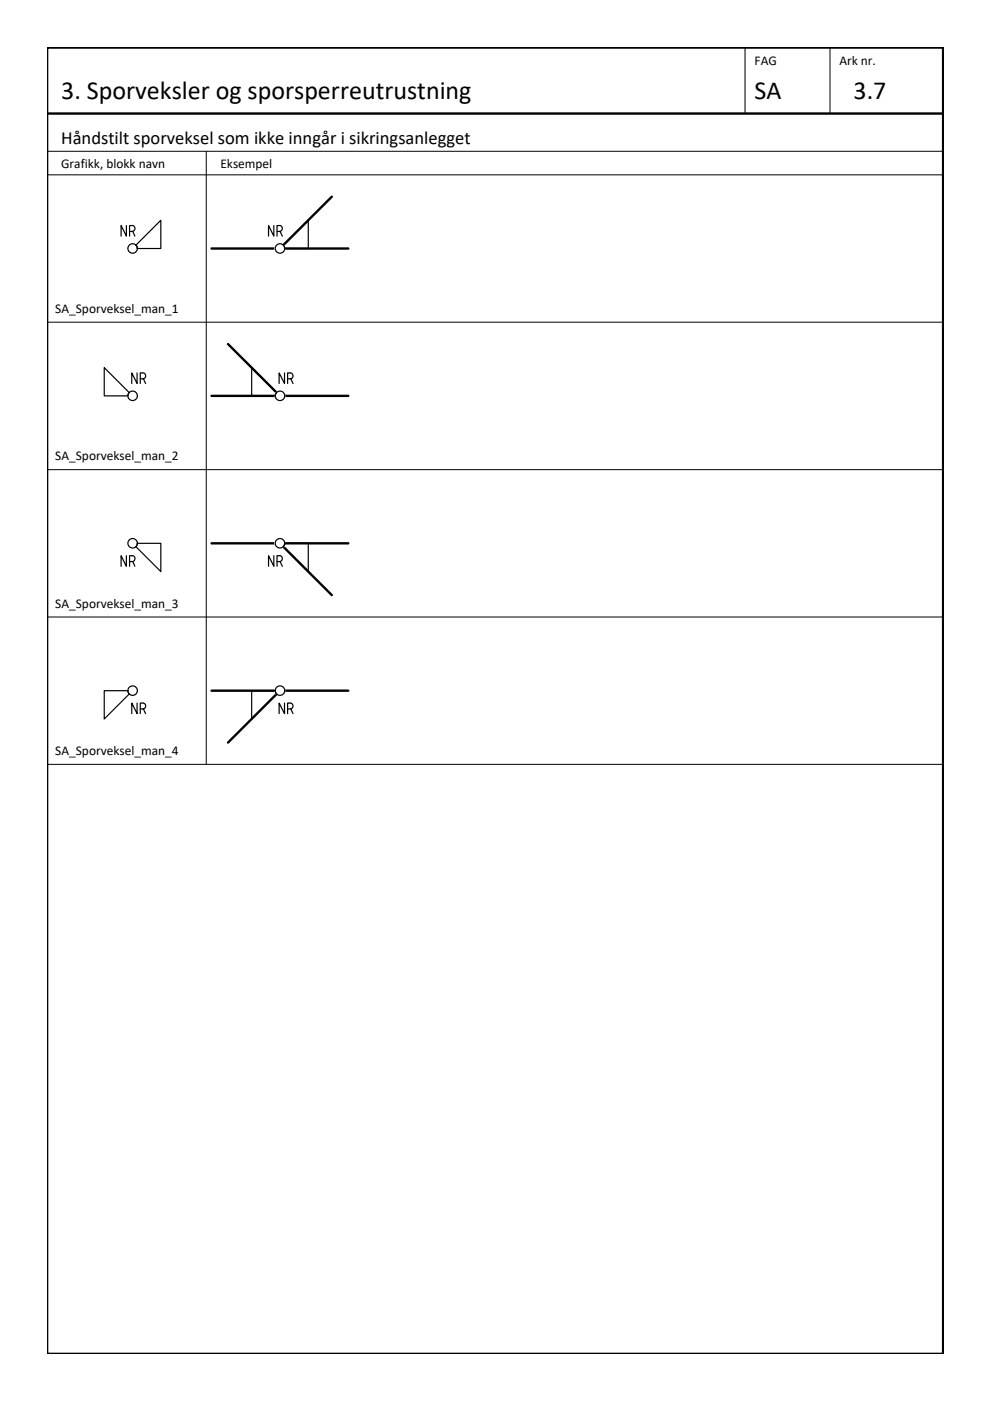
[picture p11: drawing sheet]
<svg xmlns="http://www.w3.org/2000/svg" width="210mm" height="297mm" viewBox="0 0 210 297" stroke-linecap="round" stroke-linejoin="round" font-family="sans-serif">
<!-- layer: SIG-SPOR enlinje -->
<path d="M44.9 52.7h29M70.4 41.7l-11 11M48.3 72.9l11.1 11M44.9 83.9h29M44.9 115.2h29M59.4 115.2l11 11M44.9 146.4h29M59.4 146.4l-11.1 11" fill="none" stroke="#000" stroke-width=".51"/>
<!-- layer: RAMME -->
<path d="M10 10.1h190v276.9h-190zM10 24.1h189.9" fill="none" stroke="#000" stroke-width=".51"/>
<!-- layer: RAMME SYMBOLER -->
<path d="M158 10.1v14M176 10.1v14M10 37.1h189.9M10 32.1h189.9M43.7 32.1v130M10 68.3h189.9M10 99.6h189.9M10 130.8h189.9M10 162.1h189.9" fill="none" stroke="#000" stroke-width=".21"/>
<!-- layer: Wipeout -->
<g fill="none" stroke="#fff" stroke-width=".21">
<path d="M27.1 52.6v.1v-.3v.4M29.1 52.6v.3v-.2M58.4 52.6v.1v-.3v.4M60.3 52.6v.3v-.2M27.1 83.8v.4v-.3M29.1 83.8v.1v-.2v.4M58.4 83.8v.4v-.3M60.3 83.8v.1v-.2v.4M27.1 115.1v.4v-.3v.1M29.1 115.2v-.3v.4M58.4 115.1v.4v-.3v.1M60.3 115.2v-.3v.4"/>
<path d="M27.1 146.4v-.2v.4M29.1 146.3v.4v-.3v.2M58.4 146.4v-.2v.4M60.3 146.3v.4v-.3v.2"/>
</g>
<g fill="#fff" stroke="#fff" stroke-width=".21">
<path d="M60.3 52.6v.5zM60.3 52.4v.7zM60.3 52.4l-.1 .8zM60.3 52.3l-.1 .9zM60.3 52.3l-.1 1zM60.2 52.2v1.1zM60.2 52.2l-.2 1.2zM60.2 52.1l-.2 1.3zM60.2 52.1l-.2 1.4zM60 52l.2 .1-.2 1.4zM60 52l-.1 1.6zM60 51.9l-.1 1.7zM60 51.9l-.3 1.7h.2zM59.9 51.8l.1 .1-.3 1.7zM59.9 51.8l-.3 1.9 .1-.1zM59.7 51.8h.2l-.3 1.9zM59.7 51.8l-.2 1.9h.1zM59.6 51.7l.1 .1-.2 1.9zM59.6 51.7l-.2 2h.1zM59.5 51.7h.1l-.2 2zM59.5 51.7l-.3 2h.2zM59.4 51.7h.1l-.3 2zM59.4 51.7l-.3 2h.1zM59.2 51.7h.2l-.3 2zM59.2 51.7l-.2 1.9 .1 .1zM59.1 51.7h.1l-.2 1.9zM59.1 51.7l-.3 1.9h.2zM59 51.8l.1-.1-.3 1.9zM59 51.8l-.3 1.7 .1 .1zM58.8 51.8h.2l-.3 1.7zM58.8 51.8l-.1 1.7zM58.7 51.9l.1-.1-.1 1.6zM58.7 51.9v1.5zM58.7 51.9l-.1 1.4zM58.7 52l-.1 1.3zM58.6 52.1l.1-.1-.2 1.2zM58.6 52.1l-.1 1.1zM58.6 52.1l-.2 1zM58.5 52.2l-.1 .9zM58.5 52.2l-.1 .7zM58.4 52.3v.6zM58.4 52.3v.5z"/>
<path d="M58.4 83.8v.5zM58.4 83.7v.6zM58.4 83.7l.1 .7zM58.4 83.6l.1 .8zM58.4 83.6l.2 .9zM58.5 83.4l.1 1.1zM58.5 83.4l.2 1.3zM58.6 83.3l.1 1.4zM58.6 83.3l.1 1.4zM58.7 83.2v1.5zM58.7 83.2l.1 1.6zM58.7 83.1l.1 1.7zM58.7 83.1l.3 1.8-.2-.1zM58.7 83.1l.3 1.8-.2-1.8zM58.8 83.1l.3 1.8h-.1zM58.8 83.1l.3 1.8-.1-1.9zM59 83l.2 1.9h-.1zM59 83l.2 1.9-.1-1.9zM59.1 83l.3 1.9h-.2zM59.1 83l.3 1.9-.2-1.9zM59.2 83l.3 1.9h-.1zM59.2 83l.3 1.9-.1-2zM59.4 82.9l.2 2h-.1zM59.4 82.9l.2 2-.1-1.9zM59.5 83l.2 1.9h-.1zM59.5 83l.2 1.9-.1-1.9zM59.6 83l.3 1.8-.2 .1zM59.6 83l.3 1.8-.2-1.8zM59.7 83l.3 1.7-.1 .1zM59.7 83l.3 1.7-.1-1.6zM59.9 83.1l.1 1.6zM59.9 83.1l.1 1.6zM60 83.1l.2 1.4-.2 .2zM60 83.1l.2 1.4zM60 83.2l.2 1.3zM60 83.2l.2 1.2zM60.2 83.3v1.1zM60.2 83.3l.1 1zM60.2 83.4l.1 .9zM60.2 83.4l.1 .8zM60.3 83.6v.6zM60.3 83.6v.5z"/>
<path d="M60.3 114.8v.5zM60.3 114.8v.7zM60.2 114.7l.1 .8zM60.2 114.7l.1 .9zM60.2 114.6l.1 1zM60.2 114.6v1.1zM60 114.5l.2 1.2zM60 114.5l.2 1.3zM60 114.4l.2 1.4zM60 114.4v1.5l.2-.1zM59.9 114.3l.1 1.6zM59.9 114.3l.1 1.7zM59.7 114.3h.2l.1 1.7zM59.7 114.3l.2 1.8 .1-.1zM59.6 114.2l.1 .1 .2 1.8zM59.6 114.2l.1 1.9h.2zM59.5 114.2h.1l.1 1.9zM59.5 114.2l.1 1.9h.1zM59.4 114.2h.1l.1 1.9zM59.4 114.2l.1 2 .1-.1zM59.2 114.2h.2l.1 2zM59.2 114.2l.2 2h.1zM59.1 114.2h.1l.2 2zM59.1 114.2l.1 2h.2zM59 114.3l.1-.1 .1 2zM59 114.3l.1 1.8 .1 .1zM58.8 114.3h.2l.1 1.8zM58.8 114.3l.2 1.8h.1zM58.7 114.4l.1-.1 .2 1.8zM58.7 114.4l.1 1.7h.2zM58.7 114.4l.1 1.7zM58.7 114.5l.1 1.6zM58.7 114.5v1.5zM58.6 114.6l.1 1.4zM58.6 114.6l.1 1.3zM58.5 114.7l.2 1.2zM58.5 114.7l.1 1.1zM58.4 114.8l.2 1zM58.4 114.8l.1 .9zM58.4 114.9l.1 .8zM58.4 114.9v.7zM58.4 115.1v.5z"/>
<path d="M58.4 146.1v.5zM58.4 146.1v.6zM58.5 146l-.1 .7zM58.5 146l-.1 .8zM58.6 145.8l-.2 1zM58.6 145.8l-.1 1.1zM58.7 145.7l-.2 1.2zM58.7 145.7l-.1 1.4zM58.7 145.7l-.1 1.4 .1-1.4zM58.7 145.7v1.4zM58.7 145.7v1.4l.1-1.5zM58.8 145.6l-.1 1.6zM58.8 145.6l-.1 1.6 .3-1.7zM59 145.5l-.2 1.8-.1-.1zM59 145.5l-.2 1.8 .3-1.8zM59.1 145.5l-.1 1.9-.2-.1zM59.1 145.5l-.1 1.9 .2-2zM59.2 145.4l-.1 2h-.1zM59.2 145.4l-.1 2 .3-2zM59.4 145.4l-.2 2h-.1zM59.4 145.4l-.2 2 .3-2zM59.5 145.4l-.1 2h-.2zM59.5 145.4l-.1 2 .2-1.9zM59.6 145.5l-.1 1.9h-.1zM59.6 145.5l-.1 1.9 .2-1.9zM59.7 145.5l-.1 1.9h-.1zM59.7 145.5l-.1 1.9 .3-1.8zM59.9 145.6l-.2 1.8h-.1zM59.9 145.6l-.2 1.8 .3-1.7zM60 145.7l-.1 1.6-.2 .1zM60 145.7l-.1 1.6zM60 145.7l-.1 1.6zM60 145.7v1.5l.2-1.4zM60.2 145.8l-.2 1.4zM60.2 145.8l-.2 1.3zM60.2 146l-.2 1.1zM60.2 146v1.1zM60.3 146.1l-.1 1zM60.3 146.1l-.1 .8zM60.3 146.2l-.1 .7zM60.3 146.2v.6zM60.3 146.3v.5z"/>
<path d="M29.1 52.6l-.1 .5zM29.1 52.4l-.1 .7zM29.1 52.4l-.1 .8zM29 52.3v.9zM29 52.3l-.1 1zM29 52.2l-.1 1.1zM29 52.2l-.2 1.2zM28.9 52.1l-.1 1.3zM28.9 52.1l-.2 1.4zM28.8 52l-.1 1.5zM28.8 52l-.2 1.6 .1-.1zM28.7 51.9l-.1 1.7zM28.7 51.9l-.2 1.7zM28.6 51.8l.1 .1-.2 1.7zM28.6 51.8l-.2 1.9 .1-.1zM28.5 51.8h.1l-.2 1.9zM28.5 51.8l-.3 1.9h.2zM28.4 51.7l.1 .1-.3 1.9zM28.4 51.7l-.3 2h.1zM28.2 51.7h.2l-.3 2zM28.2 51.7l-.2 2h.1zM28.1 51.7h.1l-.2 2zM28.1 51.7l-.2 2h.1zM28 51.7h.1l-.2 2zM28 51.7l-.3 1.9 .2 .1zM27.9 51.7h.1l-.3 1.9zM27.9 51.7l-.3 1.9h.1zM27.7 51.8l.2-.1-.3 1.9zM27.7 51.8l-.2 1.7 .1 .1zM27.6 51.8h.1l-.2 1.7zM27.6 51.8l-.2 1.6 .1 .1zM27.5 51.9l.1-.1-.2 1.6zM27.5 51.9l-.1 1.5zM27.4 52l.1-.1-.2 1.4zM27.4 52l-.1 1.3zM27.3 52.1l.1-.1-.2 1.2zM27.3 52.1l-.1 1.1zM27.3 52.1l-.1 1zM27.2 52.2v.9zM27.2 52.2l-.1 .7zM27.2 52.3l-.1 .6zM27.2 52.3l-.1 .5z"/>
<path d="M27.1 83.8l.1 .5zM27.1 83.7l.1 .6zM27.1 83.7l.1 .7zM27.2 83.6v.8zM27.2 83.6l.1 .9zM27.2 83.4l.1 1.1zM27.2 83.4l.2 1.3zM27.3 83.3l.1 1.4zM27.3 83.3l.2 1.4zM27.4 83.2l.1 1.5zM27.4 83.2l.2 1.6zM27.4 83.2l.2 1.6-.1-1.7zM27.5 83.1l.2 1.8-.1-.1zM27.5 83.1l.2 1.8-.1-1.8zM27.6 83.1l.3 1.8h-.2zM27.6 83.1l.3 1.8-.2-1.9zM27.7 83l.3 1.9h-.1zM27.7 83l.3 1.9-.1-1.9zM27.9 83l.2 1.9h-.1zM27.9 83l.2 1.9-.1-1.9zM28 83l.2 1.9h-.1zM28 83l.2 1.9-.1-2zM28.1 82.9l.3 2h-.2zM28.1 82.9l.3 2-.2-1.9zM28.2 83l.3 1.9h-.1zM28.2 83l.3 1.9-.1-1.9zM28.4 83l.2 1.8-.1 .1zM28.4 83l.2 1.8-.1-1.8zM28.5 83l.2 1.7-.1 .1zM28.5 83l.2 1.7zM28.6 83.1l.1 1.6zM28.6 83.1l.2 1.6-.1-1.6zM28.7 83.1l.1 1.6zM28.7 83.1l.2 1.4zM28.8 83.2l.1 1.3zM28.8 83.2l.2 1.2zM28.9 83.3l.1 1.1zM28.9 83.3l.1 1zM29 83.4v.9zM29 83.4l.1 .8zM29 83.6l.1 .6zM29 83.6l.1 .5z"/>
<path d="M29 114.8l.1 .5zM29 114.8l.1 .7zM29 114.7l.1 .8zM29 114.7v.9zM28.9 114.6l.1 1zM28.9 114.6l.1 1.1zM28.8 114.5l.2 1.2zM28.8 114.5l.1 1.3zM28.7 114.4l.2 1.4zM28.7 114.4l.1 1.5zM28.6 114.3l.1 .1 .1 1.5zM28.6 114.3l.1 1.7zM28.5 114.3l.2 1.7zM28.5 114.3l.1 1.8 .1-.1zM28.4 114.2l.1 .1 .1 1.8zM28.4 114.2l.1 1.9h.1zM28.2 114.2h.2l.1 1.9zM28.2 114.2l.2 1.9h.1zM28.1 114.2h.1l.2 1.9zM28.1 114.2l.1 2 .2-.1zM28 114.2h.1l.1 2zM28 114.2l.1 2h.1zM27.9 114.2h.1l.1 2zM27.9 114.2l.1 2h.1zM27.7 114.3l.2-.1 .1 2zM27.7 114.3l.2 1.8 .1 .1zM27.6 114.3h.1l.2 1.8zM27.6 114.3l.1 1.8h.2zM27.5 114.4l.1-.1 .1 1.8zM27.5 114.4l.1 1.7h.1zM27.4 114.5l.1-.1 .1 1.7zM27.4 114.5l.2 1.6zM27.4 114.5l.1 1.5zM27.3 114.6l.2 1.4zM27.3 114.6l.1 1.3zM27.2 114.7l.2 1.2zM27.2 114.7l.1 1.1zM27.2 114.8l.1 1zM27.2 114.8v.9zM27.1 114.9l.1 .8zM27.1 114.9l.1 .7zM27.1 115.1l.1 .5z"/>
<path d="M27.2 146.1l-.1 .5zM27.2 146.1l-.1 .6zM27.2 146l-.1 .7zM27.2 146v.8zM27.3 145.8l-.1 1zM27.3 145.8l-.1 1.1zM27.3 145.8l-.1 1.1 .2-1.2zM27.4 145.7l-.1 1.4zM27.4 145.7l-.1 1.4 .2-1.4zM27.5 145.7l-.1 1.4zM27.5 145.7l-.1 1.4 .2-1.5zM27.6 145.6l-.1 1.6-.1-.1zM27.6 145.6l-.1 1.6 .2-1.7zM27.7 145.5l-.1 1.8-.1-.1zM27.7 145.5l-.1 1.8 .3-1.8zM27.9 145.5l-.2 1.9-.1-.1zM27.9 145.5l-.2 1.9 .3-2zM28 145.4l-.1 2h-.2zM28 145.4l-.1 2 .2-2zM28.1 145.4l-.1 2h-.1zM28.1 145.4l-.1 2 .2-2zM28.2 145.4l-.1 2h-.1zM28.2 145.4l-.1 2 .3-1.9zM28.4 145.5l-.2 1.9h-.1zM28.4 145.5l-.2 1.9 .3-1.9zM28.5 145.5l-.1 1.9h-.2zM28.5 145.5l-.1 1.9 .2-1.8zM28.6 145.6l-.1 1.8h-.1zM28.6 145.6l-.1 1.8 .2-1.7zM28.7 145.7l-.2 1.7zM28.7 145.7l-.1 1.6zM28.8 145.7l-.1 1.5-.1 .1zM28.8 145.7l-.1 1.5zM28.9 145.8l-.2 1.4zM28.9 145.8l-.1 1.3zM29 146l-.2 1.1zM29 146l-.1 1.1zM29 146.1l-.1 1zM29 146.1v.8zM29.1 146.2l-.1 .7zM29.1 146.2l-.1 .6zM29.1 146.3l-.1 .5z"/>
</g>
<g fill="none" stroke="#fffefd" stroke-width=".25">
<circle cx="28.1" cy="52.7" r=".99"/>
<circle cx="59.4" cy="52.7" r="1"/>
<circle cx="28.1" cy="83.9" r="1"/>
<circle cx="59.4" cy="83.9" r="1"/>
<circle cx="28.1" cy="115.2" r=".99"/>
<circle cx="59.4" cy="115.2" r="1"/>
<circle cx="28.1" cy="146.4" r="1"/>
<circle cx="59.3" cy="146.4" r="1"/>
</g>
<!-- layer: SIG-Sporavsnitt -->
<g fill="none" stroke="#000" stroke-width=".25">
<path d="M28.8 52l5.3-5.3v6h-5M28.8 52l.3 .7M60 52l5.4-5.3v6h-5.1M60.1 52l.3 .7"/>
<circle cx="28.1" cy="52.7" r="1.01"/>
<circle cx="59.4" cy="52.7" r="1.01"/>
</g>
<!-- layer: SIG_ATT_Tekst25 -->
<g fill="none" stroke="#000" stroke-width=".25">
<path d="M26.8 47.8v2.3l-1.1-2.3v2.3M27.5 49.1h.5M28.1 49.1a.62 .62 0 0 0 .5-.7 .62 .62 0 0 0-.6-.6h-.5v2.3M28.2 49.1l.4 1M58.1 47.8v2.3l-1.2-2.3v2.3M58.7 49.1h.6M59.3 49.1a.62 .62 0 0 0 .6-.7 .62 .62 0 0 0-.6-.6h-.6v2.3M59.4 49.1l.5 1M29.1 79.1v2.2l-1.2-2.2v2.2M60.3 79.1v2.2l-1.1-2.2v2.2M29.7 80.3h.6a.63 .63 0 0 0 .6-.6 .63 .63 0 0 0-.6-.6h-.6v2.2M30.4 80.3l.5 1"/>
<path d="M61 80.3h.6a.63 .63 0 0 0 .5-.6 .63 .63 0 0 0-.5-.6h-.6v2.2M61.7 80.3l.4 1M26.8 117.8v2.3l-1.1-2.3v2.3M28 117.8h-.5v2.3M28.1 117.8a.63 .63 0 0 1 .5 .6 .63 .63 0 0 1-.5 .6l-.6 .1M28.2 119.1l.4 1M58.1 117.8v2.3l-1.2-2.3v2.3M59.3 117.8h-.6v2.3M59.3 117.8a.63 .63 0 0 1 .6 .6 .63 .63 0 0 1-.6 .6l-.6 .1M59.4 119.1l.5 1M29.1 149.1v2.2l-1.2-2.2v2.2M29.7 150.3h.6a.63 .63 0 0 0 .6-.6 .63 .63 0 0 0-.6-.6h-.6v2.2"/>
<path d="M30.4 150.3l.5 1M60.3 149.1v2.2l-1.1-2.2v2.2M61 150.3h.6a.63 .63 0 0 0 .5-.6 .63 .63 0 0 0-.5-.6h-.6v2.2M61.7 150.3l.4 1"/>
</g>
<!-- layer: SIG-Sporveksler -->
<g fill="none" stroke="#000" stroke-width=".25">
<path d="M22.1 77.9l5.3 5.3-.3 .7h-5zM53.4 77.9l5.3 5.3-.3 .7h-5zM29.1 115.2h5v6l-5.3-5.3M29.1 115.2l-.3 .7M60.4 115.2l-.4 .7 5.4 5.3v-6h-5.1M27.1 146.4l.3 .8-5.3 5.2v-6h5M58.4 146.4l.3 .8-5.3 5.2v-6h5"/>
<circle cx="28.1" cy="83.9" r="1.01"/>
<circle cx="59.4" cy="83.9" r="1.01"/>
<circle cx="28.1" cy="115.2" r="1.01"/>
<circle cx="59.4" cy="115.2" r="1.01"/>
<circle cx="28.1" cy="146.4" r="1.01"/>
<circle cx="59.4" cy="146.4" r="1.01"/>
</g>
<g font-size="5.5">
<text x="13" y="21.1">3. Sporveksler og sporsperreutrustning</text>
<text x="160" y="21.1">SA</text>
<text x="181" y="21.1">3.7</text>
</g>
<text font-size="3.9" x="13" y="30.6">Håndstilt sporveksel som ikke inngår i sikringsanlegget</text>
<g font-size="2.8">
<text x="160" y="13.9">FAG</text>
<text x="178" y="13.9">Ark nr.</text>
<text x="13" y="35.6">Grafikk, blokk navn</text>
<text x="46.7" y="35.6">Eksempel</text>
<text x="11.7" y="66.3">SA_Sporveksel_man_1</text>
<text x="11.7" y="97.6">SA_Sporveksel_man_2</text>
<text x="11.7" y="128.8">SA_Sporveksel_man_3</text>
<text x="11.7" y="160.1">SA_Sporveksel_man_4</text>
</g>
</svg>
